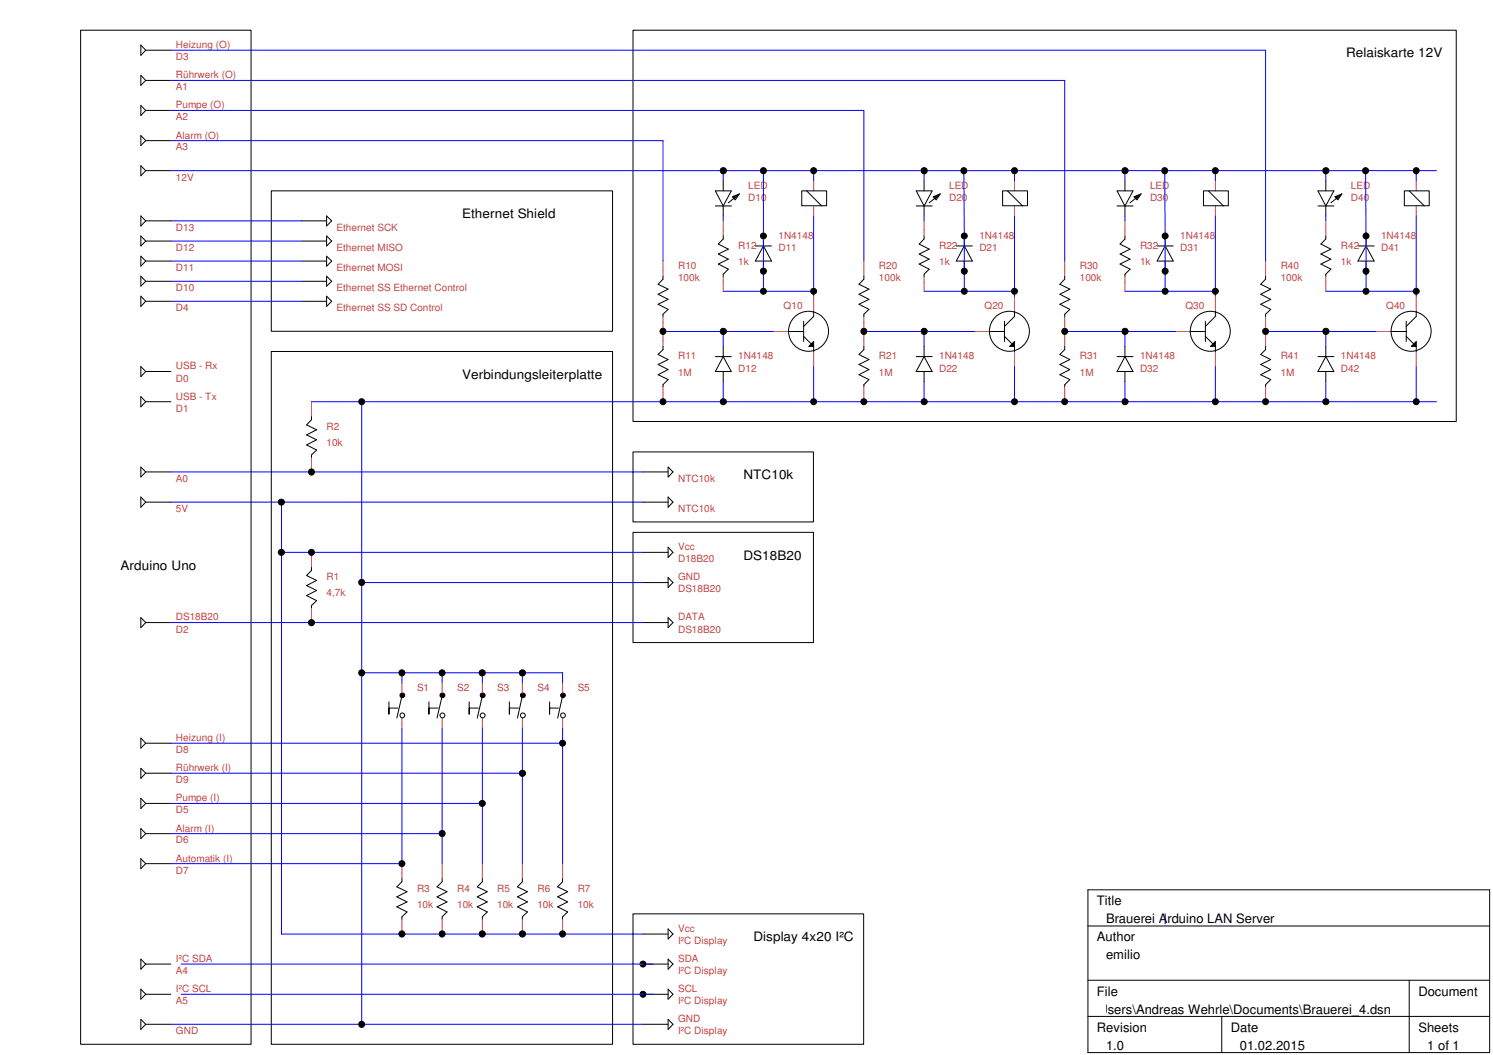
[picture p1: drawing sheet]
<svg xmlns="http://www.w3.org/2000/svg" width="297mm" height="210mm" viewBox="0 0 297 210" stroke-linecap="round" stroke-linejoin="round" font-family="sans-serif">
<g fill="none" stroke="#000" stroke-width=".2">
<path d="M16 6h34v201.8h-34zM28 9l1 1-1 1zM28 15l1 1-1 1zM29 10h5M29 16h5M125.9 6h163.8v77.9h-163.8zM28 33l1 1-1 1zM28 21l1 1-1 1zM28 27l1 1-1 1zM29 34h5M29 22h5M29 28h5"/>
<path d="M54 38h67.9v27.9h-67.9zM142.3 38h3.2l-1.6 3zM143.9 36v2M145.7 39.2l1.4-.6-.8 1.2zM146.5 38.9l-.6 .3 .2 .2M146.7 38.9l-.6 .7M146.9 38.8l-2 1.5M159.5 38h5v2.9h-5zM160.5 38l3 3M182.3 38h3.2l-1.6 3zM183.9 36v2M185.7 39.2l1.4-.6-.8 1.2z"/>
<path d="M186.5 38.9l-.6 .3 .2 .2M186.6 38.9l-.5 .7M186.9 38.8l-2 1.5M199.5 38h4.9v2.9h-4.9zM200.4 38l3.1 3M222.2 38h3.2l-1.6 3zM223.8 36v2M225.6 39.2l1.4-.6-.8 1.2zM226.4 38.9l-.6 .3 .2 .2M226.6 38.9l-.6 .7M226.8 38.8l-2 1.5M239.4 38h5v2.9h-5z"/>
<path d="M240.4 38l3 3M262.2 38h3.2l-1.6 3zM263.8 36v2M265.6 39.2l1.4-.6-.8 1.2zM266.4 38.9l-.6 .3 .2 .2M266.6 38.9l-.6 .7M266.8 38.8l-2 1.5M279.4 38h4.9v2.9h-4.9zM280.4 38l3 3M28 43l1 .9-1 1.1zM28 46.9l1 1.1-1 .9zM28 51l1 .9-1 1.1z"/>
<path d="M28 54.9l1 1.1-1 .9zM28 58.9l1 1-1 1.1zM29 51.9h5M29 59.9h5M29 56h5M29 48h5M29 43.9h5M60 51.9h5M60 59.9h5M60 56h5M60 48h5M60 43.9h5"/>
<path d="M65 58.9l1 1-1 1.1zM65 43l1 .9-1 1.1zM65 46.9l1 1.1-1 .9zM65 51l1 .9-1 1.1zM65 54.9l1 1.1-1 .9zM131.9 54.9v.6l-1 1.1 2 .9-2 1 2 1.1-2 .9 2 1.1-1 .9v.4M142.3 41h3.2M143.9 46.9v.6l-1 1.1 2 1-2 .9 2 1.1-2 .9 2 1.1-1 1v.3M143.9 41v2M150.3 48.9h3.2M151.9 48.9l1.6 3h-3.2zM151.9 46.9v2"/>
<path d="M151.9 51.9v2M171.9 54.9v.6l-1 1.1 2 .9-2 1 2 1.1-2 .9 2 1.1-1 .9v.4M182.3 41h3.2M183.9 46.9v.6l-1 1.1 2 1-2 .9 2 1.1-2 .9 2 1.1-1 1v.3M183.9 41v2M190.2 48.9h3.3M191.9 48.9l1.6 3h-3.3zM191.9 46.9v2M191.9 51.9v2M211.8 54.9v.6l-.9 1.1 1.9 .9-1.9 1 1.9 1.1-1.9 .9 1.9 1.1-1 .9v.4M222.2 41h3.2M223.8 46.9v.6l-1 1.1 2 1-2 .9 2 1.1-2 .9 2 1.1-1 1v.3"/>
<path d="M223.8 41v2M230.2 48.9h3.2M231.8 48.9l1.6 3h-3.2zM231.8 46.9v2M231.8 51.9v2M251.8 54.9v.6l-1 1.1 2 .9-2 1 2 1.1-2 .9 2 1.1-1 .9v.4M262.2 41h3.2M263.8 46.9v.6l-1 1.1 2 1-2 .9 2 1.1-2 .9 2 1.1-1 1v.3M263.8 41v2M270.2 48.9h3.2M271.8 48.9l1.6 3h-3.2zM271.8 46.9v2"/>
<path d="M271.8 51.9v2M28 72.9l1 1-1 1zM28 78.9l1 1-1 1zM29 73.9h5M29 79.9h5M54 69.9h67.9v137.9h-67.9zM131.9 68.9v.7l-1 .9 2 1-2 1 2 1-2 1 2 1-1 1v.4M142.3 71h3.2M143.9 71l1.6 2.9h-3.2zM143.9 68.9v2.1M143.9 73.9v2M156.9 66h3"/>
<path d="M159.9 63.9v4M159.9 66.9l2 2v1M160.9 68.9l1-1v1zM161.9 61.9v1l-2 2M171.9 68.9v.7l-1 .9 2 1-2 1 2 1-2 1 2 1-1 1v.4M182.3 71h3.2M183.9 71l1.6 2.9h-3.2zM183.9 68.9v2.1M183.9 73.9v2M196.8 66h3.1M199.9 63.9v4M199.9 66.9l1.9 2v1"/>
<path d="M200.9 68.9l.9-1v1zM201.8 61.9v1l-1.9 2M211.8 68.9v.7l-.9 .9 1.9 1-1.9 1 1.9 1-1.9 1 1.9 1-1 1v.4M222.2 71h3.2M223.8 71l1.6 2.9h-3.2zM223.8 68.9v2.1M223.8 73.9v2M236.8 66h3M239.8 63.9v4M239.8 66.9l2 2v1M240.8 68.9l1-1v1zM241.8 61.9v1l-2 2"/>
<path d="M251.8 68.9v.7l-1 .9 2 1-2 1 2 1-2 1 2 1-1 1v.4M262.2 71h3.2M263.8 71l1.6 2.9h-3.2zM263.8 68.9v2.1M263.8 73.9v2M276.8 66h3M279.8 63.9v4M279.8 66.9l2 2v1M280.8 68.9l1-1v1zM281.8 61.9v1l-2 2M28 92.9l1 1-1 1zM28 98.9l1 1-1 1z"/>
<path d="M29 99.9h5M29 93.9h5M62 82.9v.6l-1 1 2 1-2 1 2 1-2 1 2 1-1 1v.4M125.9 89.9h35.9v13.9h-35.9zM127.9 99.9h5M127.9 93.9h5M132.9 92.9l1 1-1 1zM132.9 98.9l1 1-1 1zM62 112.9v.6l-1 1 2 1-2 1 2 1-2 1 2 1-1 1v.4M125.9 105.9h35.9v21.9h-35.9zM127.9 109.9h5M127.9 115.9h5"/>
<path d="M132.9 108.9l1 1-1 1zM132.9 114.9l1 1-1 1zM28 122.9l1 1-1 1zM29 123.9h5M77.4 139.7v2.4v-1.2h1.8M80 138.5l-1.1 4.4M85.3 139.7v2.4v-1.2h1.9M88 138.5l-1.1 4.4M93.3 139.7v2.4v-1.2h1.9M96 138.5l-1 4.4M101.3 139.7v2.4v-1.2h1.9M103.9 138.5l-.9 4.4"/>
<path d="M109.3 139.7v2.4v-1.2h1.8M111.9 138.5l-.9 4.4M127.9 123.9h5M132.9 122.9l1 1-1 1zM28 146.9l1 1-1 .9zM28 152.9l1 .9-1 1.1zM28 158.8l1 1.1-1 1zM29 147.9h5M29 153.8h5M29 159.9h5M28 164.8l1 1.1-1 .9zM28 170.9l1 .9-1 1z"/>
<path d="M29 165.9h5M29 171.8h5M80 174.8v.6l-1.1 1 2.1 1-2.1 1 2.1 1.1-2.1 .9 2.1 1-1 1v.4M88 174.8v.6l-1.1 1 2 1-2 1 2 1.1-2 .9 2 1-.9 1v.4M96 174.8v.6l-1 1 1.9 1-1.9 1 1.9 1.1-1.9 .9 1.9 1-.9 1v.4M103.9 174.8v.6l-.9 1 1.9 1-1.9 1 1.9 1.1-1.9 .9 1.9 1-1 1v.4M111.9 174.8v.6l-.9 1 1.9 1-1.9 1 1.9 1.1-1.9 .9 1.9 1-1 1v.4M216.4 177h80v32.4h-80zM28 190.8l1 1-1 1zM28 196.8l1 1-1 1zM29 191.8h5M29 197.8h5"/>
<path d="M125.9 181.8h45.9v26h-45.9zM127.9 191.8h5M127.9 197.8h5M127.9 185.8h5M132.9 184.8l1 1-1 1zM132.9 190.8l1 1-1 1zM132.9 196.8l1 1-1 1zM216.4 184.2h80M216.4 195h80M280.4 195v14.4M28 202.8l1 1-1 1zM29 203.8h5"/>
<path d="M127.9 203.8h5M132.9 202.8l1 1-1 1zM216.4 202.2h80M243.1 202.2v7.2"/>
<circle cx="143.9" cy="34" r=".62"/>
<circle cx="151.9" cy="34" r=".6"/>
<circle cx="161.9" cy="34" r=".6"/>
<circle cx="183.9" cy="34" r=".62"/>
<circle cx="191.8" cy="34" r=".6"/>
<circle cx="201.8" cy="34" r=".6"/>
<circle cx="223.8" cy="34" r=".62"/>
<circle cx="231.7" cy="34" r=".6"/>
<circle cx="241.8" cy="34" r=".6"/>
<circle cx="263.8" cy="34" r=".62"/>
<circle cx="271.7" cy="34" r=".6"/>
<circle cx="281.8" cy="34" r=".6"/>
<circle cx="151.9" cy="53.9" r=".6"/>
<circle cx="151.9" cy="57.9" r=".59"/>
<circle cx="151.9" cy="46.9" r=".59"/>
<circle cx="161.9" cy="57.9" r=".59"/>
<circle cx="191.8" cy="53.9" r=".6"/>
<circle cx="191.9" cy="46.9" r=".59"/>
<circle cx="191.9" cy="57.9" r=".59"/>
<circle cx="201.8" cy="57.9" r=".59"/>
<circle cx="231.8" cy="53.9" r=".6"/>
<circle cx="231.8" cy="57.9" r=".59"/>
<circle cx="231.8" cy="46.9" r=".59"/>
<circle cx="241.8" cy="57.9" r=".59"/>
<circle cx="271.8" cy="53.9" r=".6"/>
<circle cx="271.8" cy="57.9" r=".59"/>
<circle cx="271.8" cy="46.9" r=".59"/>
<circle cx="281.8" cy="57.9" r=".59"/>
<circle cx="72" cy="79.9" r=".59"/>
<circle cx="131.9" cy="65.9" r=".6"/>
<circle cx="131.9" cy="79.9" r=".59"/>
<circle cx="143.9" cy="65.9" r=".62"/>
<circle cx="143.9" cy="79.9" r=".61"/>
<circle cx="160.9" cy="65.9" r="4"/>
<circle cx="161.9" cy="79.9" r=".59"/>
<circle cx="171.9" cy="65.9" r=".6"/>
<circle cx="171.9" cy="79.9" r=".59"/>
<circle cx="183.9" cy="65.9" r=".62"/>
<circle cx="183.9" cy="79.9" r=".61"/>
<circle cx="200.8" cy="65.9" r="4"/>
<circle cx="201.8" cy="79.9" r=".59"/>
<circle cx="211.8" cy="65.9" r=".6"/>
<circle cx="211.8" cy="79.9" r=".59"/>
<circle cx="223.8" cy="65.9" r=".62"/>
<circle cx="223.8" cy="79.9" r=".61"/>
<circle cx="240.8" cy="65.9" r="4"/>
<circle cx="241.8" cy="79.9" r=".59"/>
<circle cx="251.8" cy="65.9" r=".6"/>
<circle cx="251.8" cy="79.9" r=".59"/>
<circle cx="263.8" cy="65.9" r=".62"/>
<circle cx="263.8" cy="79.9" r=".61"/>
<circle cx="280.8" cy="65.9" r="4"/>
<circle cx="281.8" cy="79.9" r=".59"/>
<circle cx="56" cy="99.9" r=".61"/>
<circle cx="62" cy="93.9" r=".6"/>
<circle cx="56" cy="109.9" r=".61"/>
<circle cx="62" cy="109.9" r=".59"/>
<circle cx="72" cy="115.9" r=".6"/>
<circle cx="62" cy="123.9" r=".6"/>
<circle cx="72" cy="133.9" r=".6"/>
<circle cx="80" cy="133.9" r=".6"/>
<circle cx="80" cy="138.3" r=".47"/>
<circle cx="88" cy="133.9" r=".6"/>
<circle cx="88" cy="138.3" r=".48"/>
<circle cx="95.9" cy="133.9" r=".62"/>
<circle cx="96" cy="138.3" r=".48"/>
<circle cx="103.9" cy="133.9" r=".62"/>
<circle cx="104" cy="138.3" r=".48"/>
<circle cx="112" cy="138.3" r=".47"/>
<circle cx="80" cy="142.3" r=".48"/>
<circle cx="88" cy="142.3" r=".49"/>
<circle cx="96" cy="159.9" r=".61"/>
<circle cx="96" cy="142.3" r=".49"/>
<circle cx="103.9" cy="153.9" r=".62"/>
<circle cx="104" cy="142.3" r=".49"/>
<circle cx="111.9" cy="147.9" r=".59"/>
<circle cx="112" cy="142.3" r=".48"/>
<circle cx="80" cy="171.8" r=".59"/>
<circle cx="88" cy="165.8" r=".6"/>
<circle cx="80" cy="185.8" r=".6"/>
<circle cx="88" cy="185.8" r=".6"/>
<circle cx="95.9" cy="185.8" r=".62"/>
<circle cx="103.9" cy="185.8" r=".62"/>
<circle cx="111.9" cy="185.8" r=".6"/>
<circle cx="127.9" cy="191.8" r=".59"/>
<circle cx="127.9" cy="197.8" r=".59"/>
<circle cx="72" cy="203.8" r=".6"/>
</g>
<g fill="none" stroke="#00f" stroke-width=".2">
<path d="M34 16h177.8v35.9M34 10h217.8v41.9M34 28h97.9v23.9M34 34h251.8M34 22h137.9v29.9M143.9 34v2M151.9 34v24M161.9 34v2M183.9 34v2M191.8 34l.1 24M201.8 34v2M223.8 34v2"/>
<path d="M231.7 34l.1 24M241.8 34v2M263.8 34v2M271.7 34l.1 24M281.8 34v2M34 43.9h26M34 48h26M34 51.9h26M34 56h26M34 59.9h26M143.9 43v.9M143.9 58h18"/>
<path d="M161.9 43v15.9M183.9 58h17.9M183.9 43v.9M201.8 43v15.9M223.8 58h18M223.8 43v.9M241.8 43v15.9M263.8 58h18M263.8 43v.9M281.8 43v15.9M62 79.9h223.8M72 79.9v123.9"/>
<path d="M131.9 66h22M143.9 66v2.9M143.9 75.9v4M161.9 72.9v7M171.9 66h21.9M183.9 66v2.9M183.9 75.9v4M201.8 72.9v7M211.8 66h22M223.8 66v2.9M223.8 75.9v4M241.8 72.9v7"/>
<path d="M251.8 66h22M263.8 66v2.9M263.8 75.9v4M281.8 72.9v7M34 99.9h93.9M34 93.9h93.9M56 99.9v85.9h71.9M56 109.9h71.9M72 115.9h55.9M34 123.9h93.9M72 133.9h39.9v2M80 133.9v2"/>
<path d="M88 133.9v2M96 133.9v2M103.9 133.9v2M34 159.9h62M34 147.9h77.9M34 153.8h69.9M80 144.9v26.9h-46M88 144.9v26.9M96 144.9v26.9M103.9 144.9v26.9M111.9 144.9v26.9M34 165.9h54"/>
<path d="M36 197.8h93.9M36 191.8h93.9M231.8 181.8v2M34 203.8h93.9"/>
</g>
<g fill="none" stroke="#c04040" stroke-width=".2">
<path d="M161.9 36v2M201.8 36v2M241.8 36v2M281.8 36v2M131.9 51.9v3M143.9 43.9v3M143.9 54.9v3.1M161.9 41v2M161.9 58.9v3M171.9 51.9v3M183.9 43.9v3M183.9 54.9v3.1"/>
<path d="M201.8 41v2M201.8 58.9v3M211.8 51.9v3M223.8 43.9v3M223.8 54.9v3.1M241.8 41v2M241.8 58.9v3M251.8 51.9v3M263.8 43.9v3M263.8 54.9v3.1M281.8 41v2M281.8 58.9v3"/>
<path d="M62 79.9v3M131.9 62.9v6M131.9 76.9v3M153.9 66h3M161.9 69.9v3M171.9 62.9v6M171.9 76.9v3M193.8 66h3M201.8 69.9v3M211.8 62.9v6M211.8 76.9v3M233.8 66h3"/>
<path d="M241.8 69.9v3M251.8 62.9v6M251.8 76.9v3M273.8 66h3M281.8 69.9v3M62 90.9v3M62 109.9v3M62 120.9v3M80 135.9v2M88 135.9v2M96 135.9v2M103.9 135.9v2"/>
<path d="M111.9 135.9v2M80 142.9v2M88 142.9v2M96 142.9v2M103.9 142.9v2M111.9 142.9v2M80 171.8v3M88 171.8v3M96 171.8v3M103.9 171.8v3M111.9 171.8v3M80 182.8v3"/>
<path d="M88 182.8v3M96 182.8v3M103.9 182.8v3M111.9 182.8v3"/>
</g>
<g fill="#000">
<path d="M160.9 68.9l1-1v1zM200.9 68.9l.9-1v1zM240.8 68.9l1-1v1zM280.8 68.9l1-1v1z"/>
<circle cx="143.9" cy="34" r=".62"/>
<circle cx="151.9" cy="34" r=".6"/>
<circle cx="161.9" cy="34" r=".6"/>
<circle cx="183.9" cy="34" r=".62"/>
<circle cx="191.8" cy="34" r=".6"/>
<circle cx="201.8" cy="34" r=".6"/>
<circle cx="223.8" cy="34" r=".62"/>
<circle cx="231.7" cy="34" r=".6"/>
<circle cx="241.8" cy="34" r=".6"/>
<circle cx="263.8" cy="34" r=".62"/>
<circle cx="271.7" cy="34" r=".6"/>
<circle cx="281.8" cy="34" r=".6"/>
<circle cx="151.9" cy="53.9" r=".6"/>
<circle cx="151.9" cy="57.9" r=".59"/>
<circle cx="151.9" cy="46.9" r=".59"/>
<circle cx="161.9" cy="57.9" r=".59"/>
<circle cx="191.8" cy="53.9" r=".6"/>
<circle cx="191.9" cy="46.9" r=".59"/>
<circle cx="191.9" cy="57.9" r=".59"/>
<circle cx="201.8" cy="57.9" r=".59"/>
<circle cx="231.8" cy="53.9" r=".6"/>
<circle cx="231.8" cy="57.9" r=".59"/>
<circle cx="231.8" cy="46.9" r=".59"/>
<circle cx="241.8" cy="57.9" r=".59"/>
<circle cx="271.8" cy="53.9" r=".6"/>
<circle cx="271.8" cy="57.9" r=".59"/>
<circle cx="271.8" cy="46.9" r=".59"/>
<circle cx="281.8" cy="57.9" r=".59"/>
<circle cx="72" cy="79.9" r=".59"/>
<circle cx="131.9" cy="65.9" r=".6"/>
<circle cx="131.9" cy="79.9" r=".59"/>
<circle cx="143.9" cy="65.9" r=".62"/>
<circle cx="143.9" cy="79.9" r=".61"/>
<circle cx="161.9" cy="79.9" r=".59"/>
<circle cx="171.9" cy="65.9" r=".6"/>
<circle cx="171.9" cy="79.9" r=".59"/>
<circle cx="183.9" cy="65.9" r=".62"/>
<circle cx="183.9" cy="79.9" r=".61"/>
<circle cx="201.8" cy="79.9" r=".59"/>
<circle cx="211.8" cy="65.9" r=".6"/>
<circle cx="211.8" cy="79.9" r=".59"/>
<circle cx="223.8" cy="65.9" r=".62"/>
<circle cx="223.8" cy="79.9" r=".61"/>
<circle cx="241.8" cy="79.9" r=".59"/>
<circle cx="251.8" cy="65.9" r=".6"/>
<circle cx="251.8" cy="79.9" r=".59"/>
<circle cx="263.8" cy="65.9" r=".62"/>
<circle cx="263.8" cy="79.9" r=".61"/>
<circle cx="281.8" cy="79.9" r=".59"/>
<circle cx="56" cy="99.9" r=".61"/>
<circle cx="62" cy="93.9" r=".6"/>
<circle cx="56" cy="109.9" r=".61"/>
<circle cx="62" cy="109.9" r=".59"/>
<circle cx="72" cy="115.9" r=".6"/>
<circle cx="62" cy="123.9" r=".6"/>
<circle cx="72" cy="133.9" r=".6"/>
<circle cx="80" cy="133.9" r=".6"/>
<circle cx="80" cy="138.3" r=".47"/>
<circle cx="88" cy="133.9" r=".6"/>
<circle cx="88" cy="138.3" r=".48"/>
<circle cx="95.9" cy="133.9" r=".62"/>
<circle cx="96" cy="138.3" r=".48"/>
<circle cx="103.9" cy="133.9" r=".62"/>
<circle cx="104" cy="138.3" r=".48"/>
<circle cx="112" cy="138.3" r=".47"/>
<circle cx="96" cy="159.9" r=".61"/>
<circle cx="103.9" cy="153.9" r=".62"/>
<circle cx="111.9" cy="147.9" r=".59"/>
<circle cx="80" cy="171.8" r=".59"/>
<circle cx="88" cy="165.8" r=".6"/>
<circle cx="80" cy="185.8" r=".6"/>
<circle cx="88" cy="185.8" r=".6"/>
<circle cx="95.9" cy="185.8" r=".62"/>
<circle cx="103.9" cy="185.8" r=".62"/>
<circle cx="111.9" cy="185.8" r=".6"/>
<circle cx="127.9" cy="191.8" r=".59"/>
<circle cx="127.9" cy="197.8" r=".59"/>
<circle cx="72" cy="203.8" r=".6"/>
</g>
<g font-size="2.6">
<text x="267.8" y="11.4">Relaiskarte 12V</text>
<text x="91.9" y="43.4">Ethernet Shield</text>
<text x="91.9" y="75.4">Verbindungsleiterplatte</text>
<text x="147.9" y="95.4">NTC10k</text>
<text x="24" y="113.3">Arduino Uno</text>
<text x="147.9" y="111.3">DS18B20</text>
<text x="218.2" y="180.1">Title</text>
<text x="220" y="183.7">Brauerei Arduino LAN Server</text>
<text x="149.9" y="187.3">Display 4x20 I²C</text>
<text x="218.2" y="187.3">Author</text>
<text x="220" y="190.9">emilio</text>
<text x="215.2" y="201.7">C:\Users\Andreas Wehrle\Documents\Brauerei_4.dsn</text>
<text x="218.2" y="198.1">File</text>
<text x="282.2" y="198.1">Document</text>
<text x="218.2" y="205.3">Revision</text>
<text x="220" y="208.9">1.0</text>
<text x="244.9" y="205.3">Date</text>
<text x="246.7" y="208.9">01.02.2015</text>
<text x="282.2" y="205.3">Sheets</text>
<text x="284" y="208.9">1 of 1</text>
</g>
<g font-size="2" fill="#c04040">
<text x="35" y="12">D3</text>
<text x="35" y="9.6">Heizung (O)</text>
<text x="35" y="14.4">..</text>
<text x="35" y="17.9">A1</text>
<text x="35" y="15.6">Rührwerk (O)</text>
<text x="35" y="24">A2</text>
<text x="35" y="21.5">Pumpe (O)</text>
<text x="35" y="20.4">..</text>
<text x="35" y="29.9">A3</text>
<text x="35" y="27.6">Alarm (O)</text>
<text x="35" y="35.9">12V</text>
<text x="148.9" y="39.9">D10</text>
<text x="148.9" y="37.5">LED</text>
<text x="188.8" y="39.9">D20</text>
<text x="188.8" y="37.5">LED</text>
<text x="228.8" y="39.9">D30</text>
<text x="228.8" y="37.5">LED</text>
<text x="268.8" y="39.9">D40</text>
<text x="268.8" y="37.5">LED</text>
<text x="35" y="45.9">D13</text>
<text x="67" y="45.9">Ethernet SCK</text>
<text x="154.9" y="47.5">1N4148</text>
<text x="194.9" y="47.5">1N4148</text>
<text x="234.8" y="47.5">1N4148</text>
<text x="274.8" y="47.5">1N4148</text>
<text x="35" y="53.9">D11</text>
<text x="35" y="49.9">D12</text>
<text x="67" y="53.9">Ethernet MOSI</text>
<text x="67" y="49.9">Ethernet MISO</text>
<text x="134.9" y="53.5">R10</text>
<text x="146.9" y="49.5">R12</text>
<text x="146.9" y="52.7">1k</text>
<text x="154.9" y="49.9">D11</text>
<text x="174.9" y="53.5">R20</text>
<text x="186.9" y="49.5">R22</text>
<text x="186.9" y="52.7">1k</text>
<text x="194.9" y="49.9">D21</text>
<text x="214.8" y="53.5">R30</text>
<text x="226.8" y="49.5">R32</text>
<text x="226.8" y="52.7">1k</text>
<text x="234.8" y="49.9">D31</text>
<text x="254.8" y="53.5">R40</text>
<text x="266.8" y="49.5">R42</text>
<text x="266.8" y="52.7">1k</text>
<text x="274.8" y="49.9">D41</text>
<text x="35" y="57.9">D10</text>
<text x="67" y="57.9">Ethernet SS Ethernet Control</text>
<text x="134.9" y="55.9">100k</text>
<text x="174.9" y="55.9">100k</text>
<text x="214.8" y="55.9">100k</text>
<text x="254.8" y="55.9">100k</text>
<text x="35" y="61.9">D4</text>
<text x="67" y="61.9">Ethernet SS SD Control</text>
<text x="155.9" y="61.5">Q10</text>
<text x="195.9" y="61.5">Q20</text>
<text x="235.8" y="61.5">Q30</text>
<text x="275.8" y="61.5">Q40</text>
<text x="134.9" y="71.5">R11</text>
<text x="146.9" y="71.5">1N4148</text>
<text x="174.9" y="71.5">R21</text>
<text x="186.9" y="71.5">1N4148</text>
<text x="214.8" y="71.5">R31</text>
<text x="226.8" y="71.5">1N4148</text>
<text x="254.8" y="71.5">R41</text>
<text x="266.8" y="71.5">1N4148</text>
<text x="35" y="75.9">D0</text>
<text x="35" y="73.5">USB - Rx</text>
<text x="134.9" y="74.7">1M</text>
<text x="146.9" y="73.9">D12</text>
<text x="174.9" y="74.7">1M</text>
<text x="186.9" y="73.9">D22</text>
<text x="214.8" y="74.7">1M</text>
<text x="226.8" y="73.9">D32</text>
<text x="254.8" y="74.7">1M</text>
<text x="266.8" y="73.9">D42</text>
<text x="35" y="81.9">D1</text>
<text x="35" y="79.5">USB - Tx</text>
<text x="65" y="85.5">R2</text>
<text x="65" y="88.7">10k</text>
<text x="35" y="95.9">A0</text>
<text x="134.9" y="95.9">NTC10k</text>
<text x="35" y="101.9">5V</text>
<text x="134.9" y="101.9">NTC10k</text>
<text x="134.9" y="111.9">D18B20</text>
<text x="134.9" y="109.5">Vcc</text>
<text x="65" y="115.5">R1</text>
<text x="65" y="118.7">4,7k</text>
<text x="134.9" y="117.9">DS18B20</text>
<text x="134.9" y="115.5">GND</text>
<text x="35" y="125.9">D2</text>
<text x="35" y="123.4">DS18B20</text>
<text x="134.9" y="125.9">DS18B20</text>
<text x="134.9" y="123.4">DATA</text>
<text x="83" y="137.5">S1</text>
<text x="91" y="137.5">S2</text>
<text x="98.9" y="137.5">S3</text>
<text x="106.9" y="137.5">S4</text>
<text x="114.9" y="137.5">S5</text>
<text x="35" y="149.8">D8</text>
<text x="35" y="147.4">Heizung (I)</text>
<text x="35" y="155.8">D9</text>
<text x="35" y="153.4">Rührwerk (I)</text>
<text x="35" y="161.8">D5</text>
<text x="35" y="159.4">Pumpe (I)</text>
<text x="35" y="167.8">D6</text>
<text x="35" y="165.4">Alarm (I)</text>
<text x="35" y="173.8">D7</text>
<text x="35" y="171.4">Automatik (I)</text>
<text x="83" y="177.4">R3</text>
<text x="91" y="177.4">R4</text>
<text x="98.9" y="177.4">R5</text>
<text x="106.9" y="177.4">R6</text>
<text x="114.9" y="177.4">R7</text>
<text x="83" y="180.6">10k</text>
<text x="91" y="180.6">10k</text>
<text x="98.9" y="180.6">10k</text>
<text x="106.9" y="180.6">10k</text>
<text x="114.9" y="180.6">10k</text>
<text x="134.9" y="185.4">Vcc</text>
<text x="35" y="191.4">I²C SDA</text>
<text x="134.9" y="187.8">I²C Display</text>
<text x="134.9" y="191.4">SDA</text>
<text x="35" y="193.8">A4</text>
<text x="35" y="197.4">I²C SCL</text>
<text x="134.9" y="197.4">SCL</text>
<text x="134.9" y="193.8">I²C Display</text>
<text x="35" y="199.8">A5</text>
<text x="134.9" y="203.4">GND</text>
<text x="134.9" y="199.8">I²C Display</text>
<text x="35" y="205.8">GND</text>
<text x="134.9" y="205.8">I²C Display</text>
</g>
</svg>
